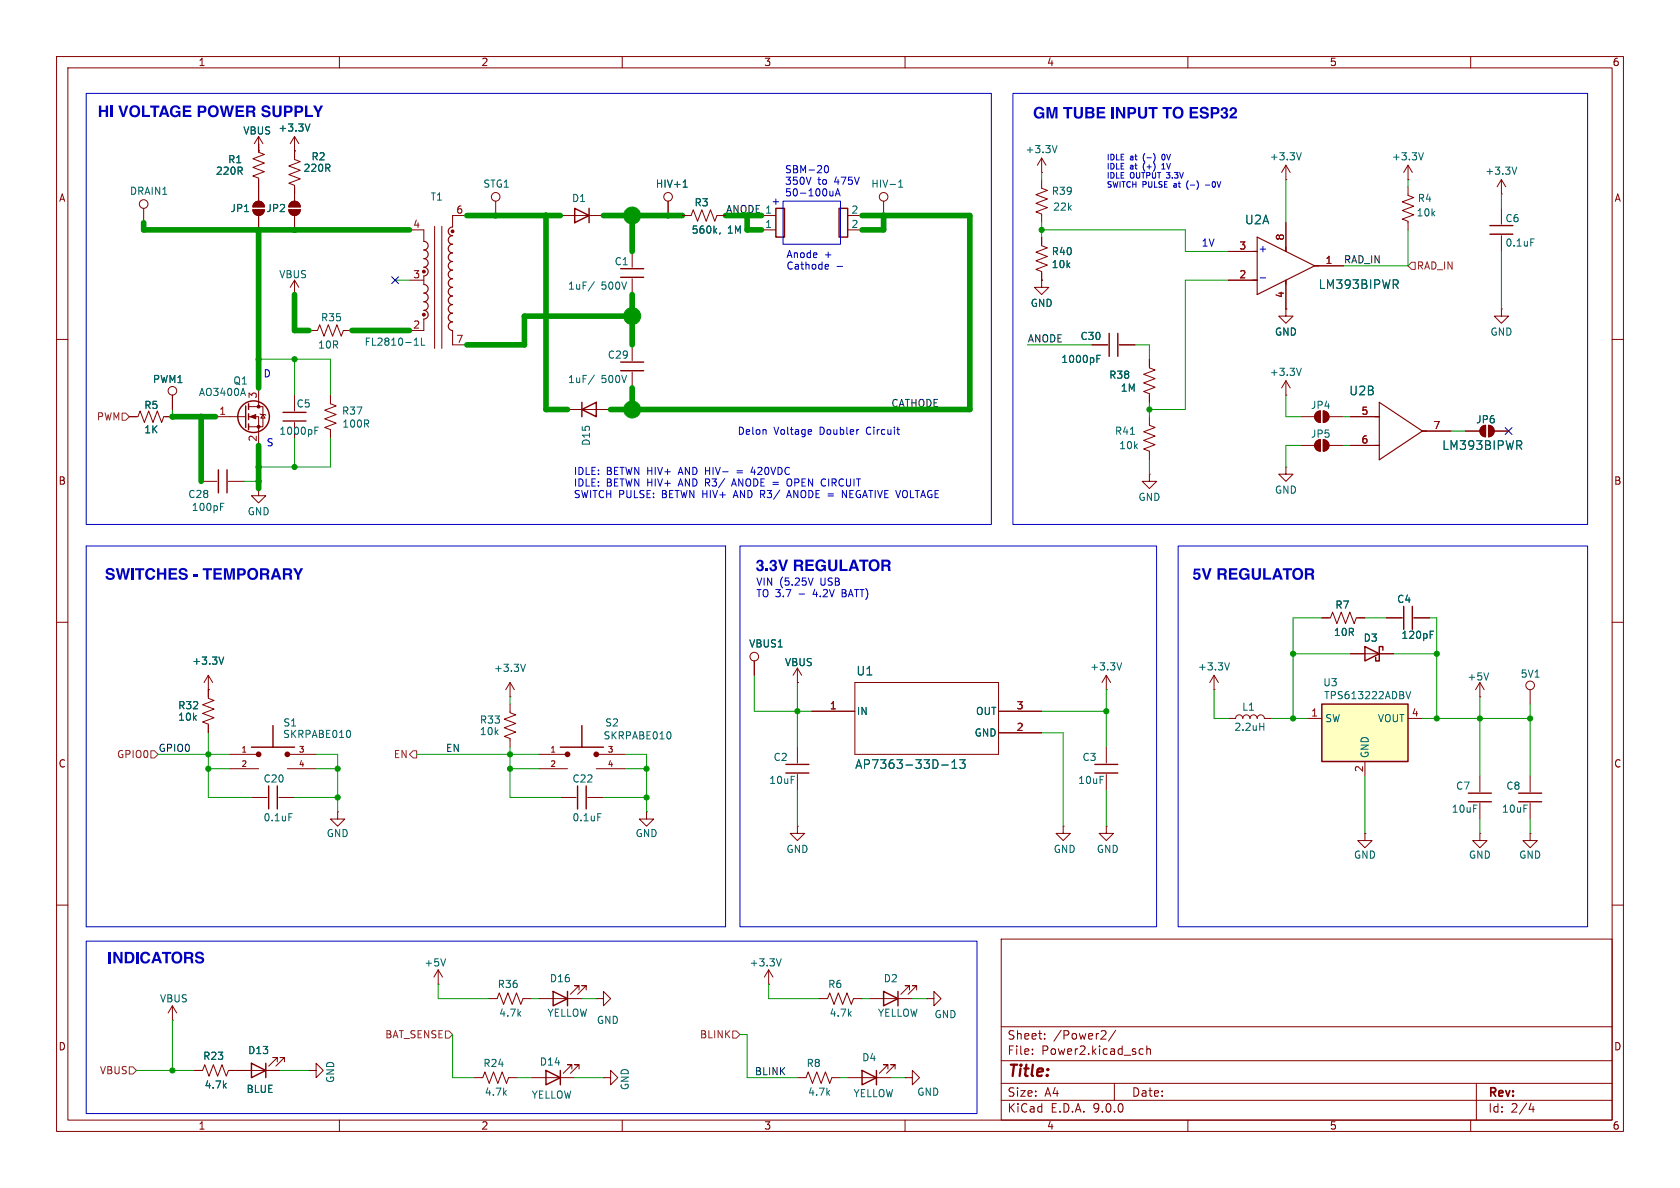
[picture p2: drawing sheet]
<svg xmlns="http://www.w3.org/2000/svg" width="297mm" height="210mm" viewBox="0 0 297 210" stroke-linecap="round" stroke-linejoin="round" font-family="sans-serif">
<g fill="none" stroke="#840000" stroke-width=".18">
<path d="M10 10h277v190h-277zM12 12h273v186h-273zM60 10v2M110 10v2M160 10v2M210 10v2M260 10v2M156.2 35.6v2.5M248.9 33v1.5l1 .4-2 .8 2 .7-2 .8 2 .8-2 .7 1 .4v1.5M248.9 31.8h.1M248.9 29.2v2.6M248.9 29.2l-.7 1.3"/>
<path d="M248.9 29.2l.8 1.3M52.1 52.1h.1M52.1 49.5l-.8 1.3M52.1 49.5l.7 1.3M52.1 49.5v2.6M111.8 44.5v2.7M111.8 49.3v2.8M184.1 49.5v1.3h1.3l-1.3 1.3-1.2-1.3h1.2M184.1 49.5h.1M184.1 41.9v1.5l1.1 .4-2.1 .8 2.1 .7-2.1 .8 2.1 .8-2.1 .7 1 .4v1.5M10 60h2M227.3 69.9h.1"/>
<path d="M227.3 67.3l-.7 1.3M227.3 67.3l.8 1.3M227.3 67.3v2.6M229.9 73.7h2.5M232.7 72.9l.7-.3v2.1a1.02 1.02 0 0 1-.9-.7 1.02 1.02 0 0 1 .2-1.1zM233.9 72.6a1.02 1.02 0 0 1 1 1.1 1.02 1.02 0 0 1-1 1zM234.9 73.7h2.6M259.1 76.2h2.5M261.9 75.5l.7-.3v2a1.02 1.02 0 0 1-.9-.6 1.02 1.02 0 0 1 .2-1.1zM263.1 75.2a1.02 1.02 0 0 1 1.1 1 1.02 1.02 0 0 1-1.1 1zM264.2 76.2h2.5M285 60h2"/>
<path d="M10 110h2M214.6 119.4l-.7 1.3M214.6 119.4l.8 1.3M214.6 119.4v2.5M233.7 109.2h1.5l.4-1 .7 2 .8-2 .8 2 .7-2 .8 2 .4-1h1.5M238.8 115.6h7.6M245.1 109.2h2.8M249.9 109.2h2.8M285 110h2M214.6 121.9h.1M217.2 127h1.2a.64 .64 0 0 1 .7-.6 .64 .64 0 0 1 .6 .6 .64 .64 0 0 1 .6-.6 .64 .64 0 0 1 .7 .6 .64 .64 0 0 1 .6-.6 .64 .64 0 0 1 .6 .6 .64 .64 0 0 1 .7-.6 .64 .64 0 0 1 .6 .6h1.3M261.6 123.2h.1"/>
<path d="M261.6 120.7v2.5M261.6 137.2v2.8M261.6 120.7l-.7 1.2M261.6 120.7l.8 1.2M270.5 121.9v2.6M270.5 137.2v2.8M241.3 147.3v1.3h1.3l-1.3 1.3-1.3-1.3h1.3M241.3 147.3h.1M261.6 147.3v1.3h1.3l-1.3 1.3-1.3-1.3h1.3M261.6 147.3h.1M261.6 142v2.8M270.5 147.3v1.3h1.3l-1.3 1.3-1.3-1.3h1.3"/>
<path d="M270.5 147.3h.1M270.5 142v2.8M10 160h2M177 166h108v32h-108zM285 160h2M60 198v2M110 198v2M149.9 190.5h7.6M157 189v-.8h-.8h.8l-1.6 1.5M158.2 189v-.8h-.7h.7l-1.5 1.5M160 198v2M177 194.5h108"/>
<path d="M177 191.5h108M177 187.5h108M177 181.5h108M182.5 186.3v.1M182.5 185.5v.1M184.7 183.6v.1M184.7 182.8v.1M194.9 182.2l.5 .1 .1 .3-.9 1.1h.9M197 191.5v3M197.2 182.1l-1.2 2M201.5 186.3h.6M201.5 185.5h.6"/>
<path d="M202.7 185.5l.3-.1 .3 .1 .1 .9M202.7 184.9v1.5M210 198v2M260 198v2M261 191.5v6.5M270.7 195l-.4 1.1h.9M271 195.6v1"/>
<circle cx="156.2" cy="34.8" r=".76"/>
<circle cx="270.5" cy="121.2" r=".76"/>
</g>
<path d="M109.7 49h4.1M109.7 47.5h4.1M241.3 114.3l2.5 1.3-2.5 1.2zM244.5 114.9v-.6h-.7v2.5h-.6v-.6M248.2 107.2v4.1M249.7 107.2v4.1M259.6 140.2h4.1M259.6 141.7h4.1M268.5 140.2h4M268.5 141.7h4M152.4 189.2l2.5 1.3-2.5 1.3zM154.9 189.2v2.6" fill="none" stroke="#840000" stroke-width=".25"/>
<path d="M158.9 33.1h.7M158.9 32.2l.3-.4v1.3M251.6 27l-.4 1.3M105.1 49.8l-1.1 1.6M230.1 65.1l-.5 1.3M217.4 117.2l-.5 1.2M252.8 112.2h.5M252.8 111.6h.6M263.2 118.9l-.4 1.3M222.7 128.4h.7M223.4 127.8v1.3" fill="none" stroke="#006464" stroke-width=".18"/>
<g fill="#840000" stroke="#840000" stroke-width=".18">
<path d="M233.9 72.6a1.02 1.02 0 0 1 1 1.1 1.02 1.02 0 0 1-1 1z"/>
<path d="M232.7 72.9l.7-.3v2.1a1.02 1.02 0 0 1-.9-.7 1.02 1.02 0 0 1 .2-1.1z"/>
<path d="M263.1 75.2a1.02 1.02 0 0 1 1.1 1 1.02 1.02 0 0 1-1.1 1z"/>
<path d="M261.9 75.5l.7-.3v2a1.02 1.02 0 0 1-.9-.6 1.02 1.02 0 0 1 .2-1.1z"/>
</g>
<path d="M233.7 124.5h15.2v10.1h-15.2z" fill="#ffffc2"/>
<g fill="none" stroke="#840000" stroke-width=".25">
<path d="M101.6 36.8l2.5 1.3-2.5 1.3zM104.1 36.8v2.6M137.2 36.8h1.5v5.1h-1.5zM148.3 36.8h1.6v5.1h-1.6zM263.4 39.9h4.1M196.1 58.9v4.1M197.6 58.9v4.1M263.4 41.4h4.1M43.4 71.8v3.8M43.9 71.4v1M43.9 73.2v1M43.9 74.9v1"/>
<path d="M50 72.9h4.1M50 74.4h4.1M102.9 72.4l2.5-1.3v2.6zM102.9 71.1v2.6M109.7 65.5h4.1M109.7 64h4.1M38.6 83.1v4M40.1 83.1v4M44.4 132.1h7.7M47.5 138.9v4.1M48.3 128.3v3.8M49 138.9v4.1"/>
<path d="M99.1 132.1h7.6M102.1 138.9v4.1M102.9 128.3v3.8M103.6 138.9v4.1M138.9 135.1h4.1M138.9 136.7h4.1M193.5 135.1h4.1M193.5 136.7h4.1M233.7 124.5h15.2v10.1h-15.2zM97.8 175.3l2.5 1.2-2.5 1.3zM100.3 175.3v2.5M156.2 175.3l2.5 1.2-2.5 1.3z"/>
<path d="M158.7 175.3v2.5M44.4 188l2.6 1.2-2.6 1.3zM47 188v2.5M96.5 189.2l2.6 1.3-2.6 1.3zM99.1 189.2v2.6"/>
<circle cx="44.8" cy="73.7" r="2.79"/>
</g>
<g fill="none" stroke="#840000" stroke-width=".18">
<path d="M25.4 36.8v2.6M44.7 37.1h2a1.02 1.02 0 0 1-1 1 1.02 1.02 0 0 1-1-1zM45 35.9a1.02 1.02 0 0 1 1.1-.3 1.02 1.02 0 0 1 .6 1h-2zM45.7 26.7h.1M45.7 24.1v2.8l1 .4-2 .8 2 .7-2 .8 2 .8-2 .7 1 .4v4.1M45.7 38.1v2.5M45.7 24.1l-.7 1.3M45.7 24.1l.8 1.3M51.1 37.1h2a1.02 1.02 0 0 1-1 1 1.02 1.02 0 0 1-1-1zM51.3 35.9a1.02 1.02 0 0 1 1.2-.3 1.02 1.02 0 0 1 .6 1h-2zM52.1 24.1v4.1l1 .4-2 .7 2 .8-2 .8 2 .7-2 .8 1 .4v2.8M52.1 26.7h.1"/>
<path d="M52.1 38.1v2.5M52.1 24.1l-.8 1.3M52.1 24.1l.7 1.3M82.5 38.1h-2.5v2M87.6 35.6v2.5M99.1 38.1h7.6M118.1 35.6v2.5M120.6 38.1h1.6l.4-1 .7 2 .8-2 .7 2 .8-2 .8 2 .3-1h1.6M134.6 38.1h2.6M149.9 38.1h2.5M184.1 31.8v1.5l1.1 .4-2.1 .7 2.1 .8-2.1 .7 2.1 .8-2.1 .8 1 .3v1.6M184.1 30.5h.1"/>
<path d="M184.1 27.9v2.6M184.1 27.9l-.7 1.3M184.1 27.9l.8 1.3M227.3 31.8h.1M227.3 29.2v2.6M227.3 39.4v5.1M227.3 29.2l-.7 1.3M227.3 29.2l.8 1.3M265.4 34.3h.1M265.4 31.8l-.7 1.2M265.4 31.8l.8 1.2M265.4 31.8v2.5"/>
<path d="M265.4 36.8v2.8M54.6 58.4h1.5l.4-1 .8 2 .7-2 .8 2 .8-2 .7 2 .4-1h1.5M72.4 40.6h2.5v2.1M72.4 49.5h2.5M74.9 56.4v2h-2.5M74.9 48.8v1.5M76.8 40v21.6M78.1 40v21.6M80 58.4v2.6h2.5M134.6 40.6h2.6M149.9 40.6h2.5M184.1 49.5h.1"/>
<path d="M184.1 41.9v1.3M184.1 48.3v1.2M217.2 49.5h5M217.2 44.5h5M227.3 54.6v1.3h1.3l-1.3 1.3-1.2-1.3h1.2M227.3 54.6h.1M227.3 49.5v5.1M232.4 47h5.1M265.4 54.6v1.3h1.3l-1.3 1.3-1.2-1.3h1.2M265.4 54.6h.1M265.4 41.7v2.8M22.9 73.7h1.5l.4-1.1 .7 2.1 .8-2.1 .8 2.1 .7-2.1 .8 2.1 .4-1h1.5"/>
<path d="M30.5 69.9v2.5M38.1 73.7h5.3M43.9 71.9h2.6v3.5h-2.6M43.9 73.7h1.8v5M45.7 68.6v3.3M46 73.2l.1 .1h.8l.1 .1M46.5 73.3l.4 .6h-.8zM52.1 69.9v2.7M52.1 74.7v2.8M58.4 69.9v1.5l1 .4-2 .7 2 .8-2 .7 2 .8-2 .8 1 .3v1.6M100.3 72.4h7.6M111.8 61v2.8"/>
<path d="M111.8 65.8v2.8M193 61h2.8M197.9 61h2.8M203.2 73.7v1.5l1 .4-2 .7 2 .8-2 .8 2 .7-2 .8 1 .4v1.5M203.2 63.5v1.5l1 .4-2 .8 2 .7-2 .8 2 .8-2 .7 1 .4v1.5M229.9 78.7h2.5M232.7 78l.7-.3v2.1a1.02 1.02 0 0 1-.9-.7 1.02 1.02 0 0 1 .2-1.1zM233.9 77.7a1.02 1.02 0 0 1 1 1 1.02 1.02 0 0 1-1 1.1zM234.9 78.7h2.6M238.8 73.7h5M238.8 78.7h5M251.5 76.2h5"/>
<path d="M259.1 76.2h2.5M264.2 76.2h2.5M35.6 85.1h2.8M40.4 85.1h2.8M45.7 86.4v1.2h1.3l-1.3 1.3-1.3-1.3h1.3M45.7 86.4h.1M203.2 83.8v1.3h1.3l-1.3 1.3-1.3-1.3h1.3M203.2 83.8h.1M227.3 82.6v1.2h1.3l-1.3 1.3-1.2-1.3h1.2M227.3 82.6h.1M36.8 119.4v4l1 .4-2 .8 2 .7-2 .8 2 .8-2 .7 1 .4v1.5M36.8 119.4l-.7 1.3"/>
<path d="M36.8 119.4l.8 1.3M133.3 116.8v2.6M141 118.1v2.6M141 118.1l-.8 1.3M141 118.1l.7 1.3M195.6 119.4v2.5M195.6 119.4l-.8 1.3M195.6 119.4l.7 1.3M233.7 109.2h1.2M238.8 115.6h2.5M240 109.2h1.3M243.8 115.6h2.6"/>
<path d="M245.1 109.2h2.8M249.9 109.2h2.8M36.8 121.9h.1M40.6 133.4h5.1M40.6 135.9h5.1M50.8 133.4h5.1M50.8 135.9h5.1M90.2 124.5v1.5l1 .4-2 .7 2 .8-2 .8 2 .7-2 .8 1 .4v1.5M90.2 123.2h.1M90.2 120.7v2.5M90.2 120.7l-.8 1.2M90.2 120.7l.7 1.2"/>
<path d="M95.2 133.4h5.1M95.2 135.9h5.1M105.4 133.4h5.1M105.4 135.9h5.1M141 120.7h.1M141 132.1v2.8M141 136.9v2.8M143.5 125.7h7.6M151.1 120.7h25.4v12.7h-25.4zM176.5 125.7h7.6M176.5 129.5h7.6M195.6 121.9h.1"/>
<path d="M195.6 132.1v2.8M195.6 136.9v2.8M231.1 127h2.6M241.3 134.6v2.6M248.9 127h2.6M44.4 141h2.8M49.3 141h2.8M59.7 143.5v1.3h1.3l-1.3 1.3-1.3-1.3h1.3M59.7 143.5h.1M99.1 141h2.8M103.9 141h2.8M114.3 143.5v1.3h1.3l-1.3 1.3-1.3-1.3h1.3"/>
<path d="M114.3 143.5h.1M141 146.1v1.2h1.2l-1.2 1.3-1.3-1.3h1.3M141 146.1h.1M188 146.1v1.2h1.2l-1.2 1.3-1.3-1.3h1.3M188 146.1h.1M195.6 146.1v1.2h1.2l-1.2 1.3-1.3-1.3h1.3M195.6 146.1h.1M30.5 177.8l-.8 1.3M30.5 177.8l.7 1.3M30.5 177.8v2.5M77.5 174h.1M77.5 171.5l-.8 1.2"/>
<path d="M77.5 171.5l.7 1.2M77.5 171.5v2.5M86.4 176.5h1.5l.4-1 .7 2 .8-2 .8 2 .7-2 .8 2 .4-1h1.5M95.2 176.5h7.7M102.4 175v-.8h-.8h.8l-1.6 1.6M103.6 175v-.8h-.7h.7l-1.5 1.6M105.4 176.5h1.3v-1.2l1.2 1.2-1.2 1.3v-1.3M105.4 176.5h.1M135.9 174h.1M135.9 171.5l-.8 1.2M135.9 171.5l.8 1.2M135.9 171.5v2.5"/>
<path d="M144.8 176.5h1.5l.4-1 .7 2 .8-2 .8 2 .7-2 .8 2 .4-1h1.5M153.7 176.5h7.6M160.8 175v-.8h-.8h.8l-1.5 1.6M162.1 175v-.8h-.8h.8l-1.6 1.6M163.8 176.5h1.3v-1.2l1.3 1.2-1.3 1.3v-1.3M163.8 176.5h.1M30.5 180.3h.1M34.3 189.2h1.5l.4-1 .8 2 .7-2 .8 2 .7-2 .8 2 .4-1h9.1M49 187.7v-.8h-.7h.7l-1.5 1.6M50.3 187.7v-.8h-.8h.8l-1.5 1.6M54.6 189.2h1.3v-1.2l1.2 1.2-1.2 1.3v-1.3M54.6 189.2h.1"/>
<path d="M83.8 190.5h1.5l.4-1 .8 2 .7-2 .8 2 .8-2 .7 2 .4-1h1.5M94 190.5h7.6M101.1 189v-.8h-.8h.8l-1.5 1.5M102.4 189v-.8h-.8h.8l-1.6 1.5M106.7 190.5h1.2v-1.3l1.3 1.3-1.3 1.3v-1.3M106.7 190.5h.1M141 190.5h1.5l.4-1 .7 2 .8-2 .8 2 .7-2 .8 2 .4-1h1.5M160 190.5h1.3v-1.3l1.3 1.3-1.3 1.3v-1.3M160 190.5h.1"/>
<circle cx="25.4" cy="36.1" r=".76"/>
<circle cx="87.6" cy="34.8" r=".76"/>
<circle cx="118.1" cy="34.8" r=".76"/>
<circle cx="30.5" cy="69.1" r=".76"/>
<circle cx="133.3" cy="116.1" r=".76"/>
</g>
<g fill="none" stroke="#006464" stroke-width=".18">
<path d="M54.8 21.9l-.4 1.3M120.8 33.1h.7M121 32l.1-.2v1.3M186.9 25.7l-.5 1.3M230.1 27l-.5 1.3M268.2 29.5l-.5 1.3M73.5 59.9l.1-.1v1.2M74.5 59.8v1.2h.6M127.3 41.2l-.1 .2M246.7 50.3l.5 .7M247.1 49.6v.5M270.6 42.2h.6"/>
<path d="M43 68.7l.4 1.2M55.7 76.1h.4M55.7 75.5h.6M73.2 61h.8M105.1 66.3l-1.1 1.6M193.9 63.4h.4M193.9 62.8h.6M199.8 76.8h.8M268.5 78.7l.5 .7M268.9 78.1v.5M39 89.6h.4M39 89h.6"/>
<path d="M39.6 116.1l-.5 1.3M92.9 117.4l-.4 1.3M198.3 117.2l-.4 1.2M252.8 112.2h.5M252.8 111.6h.6M61.8 129.2l.2 .4-.2 .7M118.4 129.4l.2 .4-.2 .8M166.5 135.2h1.1M168.3 135.8h.9M168.3 134.7l.4-.4v1.5M169.7 134.3h.9l-.5 .6 .4 .1v.7l-.2 .1h-.4l-.2-.1M248.6 122.2l.4 1.3 .4-1.3"/>
<path d="M51.1 143.8h.6M105.7 143.8h.6M78.8 169.5l-.4 1.3M138.1 169.5l-.4 1.3"/>
</g>
<g fill="#840000" stroke="#840000" stroke-width=".18">
<path d="M44.7 37.1h2a1.02 1.02 0 0 1-1 1 1.02 1.02 0 0 1-1-1z"/>
<path d="M45 35.9a1.02 1.02 0 0 1 1.1-.3 1.02 1.02 0 0 1 .6 1h-2z"/>
<path d="M51.1 37.1h2a1.02 1.02 0 0 1-1 1 1.02 1.02 0 0 1-1-1z"/>
<path d="M51.3 35.9a1.02 1.02 0 0 1 1.2-.3 1.02 1.02 0 0 1 .6 1h-2z"/>
<path d="M44.2 73.7l1-.4v.7z"/>
<path d="M233.9 77.7a1.02 1.02 0 0 1 1 1 1.02 1.02 0 0 1-1 1.1z"/>
<path d="M232.7 78l.7-.3v2.1a1.02 1.02 0 0 1-.9-.7 1.02 1.02 0 0 1 .2-1.1z"/>
<circle cx="45.7" cy="71.9" r=".25"/>
<circle cx="45.7" cy="75.4" r=".25"/>
<circle cx="74.9" cy="48" r=".25"/>
<circle cx="74.9" cy="55.6" r=".25"/>
<circle cx="80" cy="40.9" r=".25"/>
</g>
<g fill="none" stroke="#840000" stroke-width=".2">
<path d="M74.9 42.7a.76 .76 0 0 1 .8 .7 .76 .76 0 0 1-.8 .8 .76 .76 0 0 1 .8 .8 .76 .76 0 0 1-.8 .7M74.9 45.7a.76 .76 0 0 1 .8 .8 .76 .76 0 0 1-.8 .7 .77 .77 0 0 1 .8 .8 .77 .77 0 0 1-.8 .8M74.9 50.3a.76 .76 0 0 1 .8 .8 .76 .76 0 0 1-.8 .7 .77 .77 0 0 1 .8 .8 .77 .77 0 0 1-.8 .7 .76 .76 0 0 1 .8 .8 .76 .76 0 0 1-.8 .8 .77 .77 0 0 1 .8 .7 .77 .77 0 0 1-.8 .8M80 44.7a.76 .76 0 0 0-.7 .8 .76 .76 0 0 0 .7 .7 .76 .76 0 0 0-.8 .8 .76 .76 0 0 0 .8 .7 .77 .77 0 0 0-.8 .8 .77 .77 0 0 0 .8 .8 .76 .76 0 0 0-.7 .7 .76 .76 0 0 0 .7 .8 .77 .77 0 0 0-.8 .8 .77 .77 0 0 0 .8 .7 .76 .76 0 0 0-.7 .8 .76 .76 0 0 0 .7 .7 .76 .76 0 0 0-.8 .8 .76 .76 0 0 0 .8 .8 .76 .76 0 0 0-.8 .7 .76 .76 0 0 0 .8 .8 .76 .76 0 0 0-.7 .8 .76 .76 0 0 0 .7 .7M80 40.1a.77 .77 0 0 0-.8 .8 .77 .77 0 0 0 .8 .8 .76 .76 0 0 0-.7 .7 .76 .76 0 0 0 .7 .8 .76 .76 0 0 0-.8 .7 .76 .76 0 0 0 .8 .8M221.5 44.5h.7M221.5 49.5h.7M222.2 41.9l10.2 5.1-10.2 5.1zM227.3 43.7v.8M227.3 49.5v.8M232.4 47h.8M243.1 73.7h.7"/>
<path d="M243.1 78.7h.7M243.8 71.1l7.7 5.1-7.7 5.1zM251.5 76.2h.7"/>
</g>
<g fill="none" stroke="#840000" stroke-width=".51">
<circle cx="45.7" cy="133.3" r=".25"/>
<circle cx="50.8" cy="133.3" r=".25"/>
<circle cx="100.3" cy="133.3" r=".25"/>
<circle cx="105.4" cy="133.3" r=".25"/>
</g>
<path d="M249.6 46.4h.6v1.2h-.6l-.7-.6zM21.6 73h.6l.7 .7-.7 .6h-.6zM26.7 132.7h.6l.6 .7-.6 .6h-.6zM73 132.7h.7v1.3h-.7l-.6-.6zM22.9 188.6h.6l.6 .6-.6 .7h-.6zM78.7 182.2h.7l.6 .7-.6 .6h-.7zM129.5 182.2h.7l.6 .7-.6 .6h-.7z" fill="none" stroke="#725600" stroke-width=".18"/>
<g fill="none" stroke="#0000c2" stroke-width=".18">
<path d="M15.2 16.5h160.1v76.2h-160.1zM179.1 16.5h101.6v76.2h-101.6zM138.4 35.6h10.2v7.6h-10.2zM145.9 29.4l.1-.1a.68 .68 0 0 1 .5 .6 .68 .68 0 0 1-.5 .6l-.1-.1-.2-.3zM147.3 33.8v.8M147.3 34.5l-.4 .1M147.7 34.6l.4-1.2 .4 1.2M147.8 34.3h.6M204.1 27.3l.1 .5-.1 .7M205.4 29.9h.6M205.4 27.5v.6M205.6 29l-.2 .2"/>
<path d="M209.8 32.4v.7M213.1 32.7h.8M146.1 46.7l.3 .1 .1 .2-.6 .2M146.4 47.5l-.3 .1M148 47.1h1M222.8 49.1h.9M143.3 75.9l.2 .3-.6 .2M143.4 76.7l-.1 .1M151.7 75.9h.1M158.5 75.9h.5M158.9 76.8h.1M15.2 96.5h113.1v67.3h-113.1z"/>
<path d="M129.4 85.6h.7M129.7 84.7l-.4 1.2M130.3 83.2h1M130.3 83.6h1M130.8 96.5h73.7v67.3h-73.7zM133.1 82.6l-.3 .9h.8M139.2 87.6h.6M139.3 84.7a.81 .81 0 0 0 .1 1.2h.3M139.5 86.7l-.4 1.3M148.9 86.7l.7 1.3v-1.3M208.3 96.5h72.4v67.3h-72.4zM143.7 102.2l-.4 1.2"/>
<path d="M15.2 166.4h157.5v30.5h-157.5z"/>
</g>
<g fill="none" stroke="#009600" stroke-width=".18">
<path d="M45.7 25.4v1.3M52.1 33v1.3M83.8 38.1h3.8M184.1 30.5v1.3M184.1 39.4v2.5M227.3 31.8v7.6M248.9 31.8v1.2M265.4 34.3v2.5M43.2 40.6h2.5M49.5 40.6h2.6M69.8 49.5h2.6M184.1 40.6h25.4v3.9h7.7"/>
<path d="M217.2 49.5h-7.7v22.9h-6.3M248.9 40.6v6.4h-11.4M265.4 44.5v10.1M30.5 72.4v1.3M45.7 62.2v1.3h12.7v6.4M52.1 63.5v6.4M52.1 77.5v5.1M58.4 77.5v5.1h-12.7v2.5h-2.5M181.6 61h11.4M200.7 61h2.5v2.5M203.2 71.1v2.6M227.3 69.9v3.8h2.6"/>
<path d="M229.9 78.7h-2.6v3.9M237.5 78.7h1.3M237.5 73.7h1.3M256.5 76.2h2.6M203.2 81.3v2.5M133.3 119.4v6.3h10.2M228.6 115.6h10.2M233.7 109.2h-5.1v17.8M241.3 109.2h3.8M246.4 115.6h7.6M252.7 109.2h1.3v17.8M27.9 133.4h12.7"/>
<path d="M36.8 129.5v11.5h7.6M36.8 135.9h3.8M55.9 133.4h3.8v10.1M55.9 135.9h3.8M73.7 133.4h21.5M90.2 123.2v1.3M90.2 132.1v8.9h8.9M90.2 135.9h5M110.5 135.9h3.8M110.5 133.4h3.8v10.1M141 120.7v11.4M141 139.7v6.4"/>
<path d="M184.1 125.7h11.5M184.1 129.5h3.9v16.6M195.6 121.9v10.2M195.6 139.7v6.4M214.6 121.9v5.1h2.6M224.8 127h6.3M241.3 137.2v10.1M251.5 127h19M261.6 123.2v14M270.5 124.5v12.7M52.1 141h7.6M106.7 141h7.6"/>
<path d="M261.6 144.8v2.5M270.5 144.8v2.5M77.5 174v2.5h8.9M94 176.5h1.2M102.9 176.5h2.5M135.9 174v2.5h8.9M152.4 176.5h1.3M161.3 176.5h2.5M24.1 189.2h10.2M30.5 180.3v8.9M49.5 189.2h5.1M80 182.9v7.6h3.8"/>
<path d="M91.4 190.5h2.6M101.6 190.5h5.1M130.8 182.9h1.3v7.6h8.9M148.6 190.5h1.3M157.5 190.5h2.5"/>
</g>
<g fill="none" stroke="#009600" stroke-width="1">
<path d="M25.4 39.4v1.2h47M82.5 38.1h16.6M96.5 38.1v34.3h3.8M106.7 38.1h13.9M111.8 38.1v6.4M128.3 38.1h3.8v2.5h2.5M152.4 38.1h19v34.3h-63.5M156.2 38.1v2.5h-3.8M45.7 40.6v28M52.1 52.1v6.3h2.5M62.2 58.4h10.2M111.8 55.9h-19.1v5.1h-10.2"/>
<path d="M111.8 52.1v8.9M30.5 73.7h7.6M35.6 73.7v11.4M45.7 78.7v7.7M111.8 68.6v3.8"/>
</g>
<path d="M69.2 48.9l1.3 1.2M70.5 48.9l-1.3 1.2M266.1 75.6l1.2 1.2M267.3 75.6l-1.2 1.2" fill="none" stroke="#000084" stroke-width=".18"/>
<g fill="#009600" stroke="#009600" stroke-width=".18">
<circle cx="45.7" cy="40.6" r=".46"/>
<circle cx="45.7" cy="63.5" r=".46"/>
<circle cx="111.8" cy="72.4" r="1.5"/>
<circle cx="156.2" cy="38.1" r=".46"/>
<circle cx="184.1" cy="40.6" r=".46"/>
<circle cx="36.8" cy="135.9" r=".46"/>
<circle cx="30.5" cy="189.2" r=".46"/>
<circle cx="36.8" cy="133.4" r=".46"/>
<circle cx="59.7" cy="141" r=".46"/>
<circle cx="59.7" cy="135.9" r=".46"/>
<circle cx="90.2" cy="135.9" r=".46"/>
<circle cx="90.2" cy="133.4" r=".46"/>
<circle cx="52.1" cy="82.6" r=".46"/>
<circle cx="87.6" cy="38.1" r=".46"/>
<circle cx="111.8" cy="38.1" r="1.5"/>
<circle cx="96.5" cy="38.1" r=".46"/>
<circle cx="52.1" cy="63.5" r=".46"/>
<circle cx="52.1" cy="40.6" r=".46"/>
<circle cx="30.5" cy="73.7" r=".46"/>
<circle cx="45.7" cy="85.1" r=".46"/>
<circle cx="35.6" cy="73.7" r=".46"/>
<circle cx="45.7" cy="82.6" r=".46"/>
<circle cx="132.1" cy="38.1" r=".46"/>
<circle cx="118.1" cy="38.1" r=".46"/>
<circle cx="111.8" cy="55.9" r="1.5"/>
<circle cx="203.2" cy="72.4" r=".46"/>
<circle cx="195.6" cy="125.7" r=".46"/>
<circle cx="114.3" cy="141" r=".46"/>
<circle cx="141" cy="125.7" r=".46"/>
<circle cx="114.3" cy="135.9" r=".46"/>
<circle cx="228.6" cy="127" r=".46"/>
<circle cx="270.5" cy="127" r=".46"/>
<circle cx="261.6" cy="127" r=".46"/>
<circle cx="254" cy="127" r=".46"/>
<circle cx="228.6" cy="115.6" r=".46"/>
<circle cx="254" cy="115.6" r=".46"/>
</g>
<g font-size="2.8" fill="#0000c2">
<text x="17.3" y="21">HI VOLTAGEPOWER SUPPLY</text>
<text x="182.6" y="21.3">GM TUBE INPUT TO ESP32</text>
<text x="133.6" y="101.3">3.3V REGULATOR</text>
<text x="18.5" y="102.8">SWITCHES - TEMPORARY</text>
<text x="210.8" y="102.8">5V REGULATOR</text>
<text x="19" y="170.6">INDICATORS</text>
</g>
<text font-size="2.8" fill="#840000" x="178" y="190.9">Title:</text>
<g font-size="2.1" fill="#006464">
<text x="220" y="39.9">U2A</text>
<text x="233" y="51.3">LM393BIPWR</text>
<text x="238.4" y="70.1">U2B</text>
<text x="254.9" y="79.7">LM393BIPWR</text>
<text x="151.3" y="119.6">U1</text>
<text x="151.1" y="136.1">AP7363-33D-13</text>
</g>
<g font-size="2.1" fill="#840000">
<text x="178" y="184">Sheet:</text>
<text x="186.2" y="184">/Power2/</text>
<text x="178" y="186.7">File:</text>
<text x="184.1" y="186.7">Power2.kicad_sch</text>
<text x="178" y="196.9">KiCad</text>
<text x="178" y="194.1">Size:</text>
<text x="184.7" y="194.1">A4</text>
<text x="185.7" y="196.9">E.D.A.</text>
<text x="193.3" y="196.9">9.0.0</text>
<text x="200" y="194.1">Date:</text>
<text x="263" y="194.3">Rev:</text>
<text x="263" y="196.9">Id:</text>
<text x="267.1" y="196.9">2/4</text>
</g>
<g font-size="1.8" fill="#840000">
<text x="35" y="11.9">1</text>
<text x="85" y="11.9">2</text>
<text x="135" y="11.9">3</text>
<text x="185" y="11.9">4</text>
<text x="235" y="11.9">5</text>
<text x="285" y="11.9">6</text>
<text x="10.3" y="35.9">A</text>
<text x="285.3" y="35.9">A</text>
<text x="10.3" y="85.9">B</text>
<text x="285.3" y="85.9">B</text>
<text x="10.3" y="135.9">C</text>
<text x="285.3" y="135.9">C</text>
<text x="10.3" y="185.9">D</text>
<text x="285.3" y="185.9">D</text>
<text x="35" y="199.9">1</text>
<text x="85" y="199.9">2</text>
<text x="135" y="199.9">3</text>
<text x="185" y="199.9">4</text>
<text x="235" y="199.9">5</text>
<text x="285" y="199.9">6</text>
</g>
<g font-size="1.8" fill="#006464">
<text x="42.9" y="24">VBUS</text>
<text x="49.1" y="23.5">+3.3V</text>
<text x="40.2" y="29.1">R1</text>
<text x="55" y="28.5">R2</text>
<text x="181.2" y="27.3">+3.3V</text>
<text x="224.4" y="28.5">+3.3V</text>
<text x="246" y="28.5">+3.3V</text>
<text x="22.9" y="34.6">DRAIN1</text>
<text x="38.1" y="31.1">220R</text>
<text x="53.6" y="30.6">220R</text>
<text x="76" y="35.7">T1</text>
<text x="85.4" y="33.4">STG1</text>
<text x="101" y="35.9">D1</text>
<text x="115.8" y="33.4">HIV+1</text>
<text x="153.9" y="33.4">HIV-1</text>
<text x="185.8" y="34.6">R39</text>
<text x="250.5" y="35.9">R4</text>
<text x="262.5" y="31.1">+3.3V</text>
<text x="40.6" y="37.7">JP1</text>
<text x="47" y="37.7">JP2</text>
<text x="122.2" y="41.5">560k,</text>
<text x="122.7" y="36.7">R3</text>
<text x="128.6" y="41.5">1M</text>
<text x="135.2" y="40.4">1</text>
<text x="150.4" y="37.8">2</text>
<text x="150.4" y="40.4">2</text>
<text x="186.1" y="37.4">22k</text>
<text x="250.3" y="38.5">10k</text>
<text x="266" y="39.5">C6</text>
<text x="108.6" y="47.1">C1</text>
<text x="185.8" y="47.6">10k</text>
<text x="185.8" y="45.3">R40</text>
<text x="266.1" y="43.8">0.1uF</text>
<text x="49.3" y="49.4">VBUS</text>
<text x="100.3" y="51.4">1uF/</text>
<text x="106.3" y="51.4">500V</text>
<text x="56.7" y="57">R35</text>
<text x="182.1" y="54.5">GND</text>
<text x="225.3" y="59.5">GND</text>
<text x="263.4" y="59.5">GND</text>
<text x="56.1" y="61.8">10R</text>
<text x="64.4" y="61.3">FL2810-1L</text>
<text x="107.4" y="63.6">C29</text>
<text x="187.5" y="64.4">1000pF</text>
<text x="190.9" y="60.3">C30</text>
<text x="26.9" y="67.9">PWM1</text>
<text x="35.1" y="70.2">AO3400A</text>
<text x="41.2" y="68.2">Q1</text>
<text x="100.3" y="67.9">1uF/</text>
<text x="106.3" y="67.9">500V</text>
<text x="196" y="67.2">R38</text>
<text x="198" y="69.4">1M</text>
<text x="224.4" y="66.6">+3.3V</text>
<text x="25.4" y="72.5">R5</text>
<text x="25.4" y="76.8">1K</text>
<text x="49.3" y="77.1">1000pF</text>
<text x="52.3" y="72.2">C5</text>
<text x="60.4" y="73.5">R37</text>
<text x="60.4" y="75.8">100R</text>
<text x="197" y="77.1">R41</text>
<text x="231.7" y="72.5">JP4</text>
<text x="231.7" y="77.6">JP5</text>
<text x="260.9" y="75">JP6</text>
<text x="104.5" y="78.9" transform="rotate(-90 104.5 78.9)">D15</text>
<text x="197.8" y="79.6">10k</text>
<text x="33.2" y="88.2">C28</text>
<text x="201.2" y="88.7">GND</text>
<text x="225.3" y="87.5">GND</text>
<text x="33.8" y="90.5">100pF</text>
<text x="43.7" y="91.3">GND</text>
<text x="236" y="107.8">R7</text>
<text x="246.9" y="106.8">C4</text>
<text x="235.7" y="112.6">10R</text>
<text x="241" y="113.6">D3</text>
<text x="247.7" y="113.1">120pF</text>
<text x="33.9" y="117.7">+3.3V</text>
<text x="87.2" y="119">+3.3V</text>
<text x="132.3" y="114.7">VBUS1</text>
<text x="138.7" y="118">VBUS</text>
<text x="192.6" y="118.7">+3.3V</text>
<text x="211.7" y="118.7">+3.3V</text>
<text x="268.7" y="120">5V1</text>
<text x="31.4" y="125.6">R32</text>
<text x="219.5" y="125.8">L1</text>
<text x="233.8" y="121.5">U3</text>
<text x="234" y="123.8">TPS613222ADBV</text>
<text x="259.3" y="120.5">+5V</text>
<text x="31.4" y="127.6">10k</text>
<text x="50" y="130.7">SKRPABE010</text>
<text x="50" y="128.6">S1</text>
<text x="84.7" y="130.1">10k</text>
<text x="84.7" y="128.1">R33</text>
<text x="106.6" y="130.9">SKRPABE010</text>
<text x="106.9" y="128.6">S2</text>
<text x="151.4" y="126.6">IN</text>
<text x="172.2" y="130.4">GND</text>
<text x="172.4" y="126.6">OUT</text>
<text x="218.1" y="129.4">2.2uH</text>
<text x="234.2" y="127.9">SW</text>
<text x="243.5" y="127.9">VOUT</text>
<text x="136.7" y="134.7">C2</text>
<text x="191.3" y="134.7">C3</text>
<text x="242.2" y="134.1" transform="rotate(-90 242.2 134.1)">GND</text>
<text x="46.5" y="138.5">C20</text>
<text x="101.1" y="138.5">C22</text>
<text x="135.9" y="138.8">10uF</text>
<text x="190.5" y="138.8">10uF</text>
<text x="256.5" y="143.9">10uF</text>
<text x="257.3" y="139.8">C7</text>
<text x="265.4" y="143.9">10uF</text>
<text x="266.2" y="139.8">C8</text>
<text x="46.5" y="145.4">0.1uF</text>
<text x="57.7" y="148.2">GND</text>
<text x="101.1" y="145.4">0.1uF</text>
<text x="112.3" y="148.2">GND</text>
<text x="138.9" y="151">GND</text>
<text x="186.2" y="151">GND</text>
<text x="193.8" y="151">GND</text>
<text x="239.3" y="152">GND</text>
<text x="259.6" y="152">GND</text>
<text x="268.5" y="152">GND</text>
<text x="74.9" y="171">+5V</text>
<text x="97.1" y="173.8">D16</text>
<text x="132.4" y="171">+3.3V</text>
<text x="156.1" y="173.8">D2</text>
<text x="28.2" y="177.4">VBUS</text>
<text x="87.9" y="174.9">R36</text>
<text x="88.1" y="179.9">4.7k</text>
<text x="96.7" y="179.9">YELLOW</text>
<text x="146.3" y="174.9">R6</text>
<text x="146.6" y="179.9">4.7k</text>
<text x="155.1" y="179.9">YELLOW</text>
<text x="105.4" y="181.2">GND</text>
<text x="165.1" y="180.2">GND</text>
<text x="35.8" y="187.6">R23</text>
<text x="43.8" y="186.5">D13</text>
<text x="59.3" y="191.5" transform="rotate(-90 59.3 191.5)">GND</text>
<text x="85.4" y="188.8">R24</text>
<text x="95.3" y="188.6">D14</text>
<text x="142.5" y="188.8">R8</text>
<text x="152.3" y="187.8">D4</text>
<text x="36.1" y="192.6">4.7k</text>
<text x="43.5" y="193.4">BLUE</text>
<text x="85.6" y="193.9">4.7k</text>
<text x="93.9" y="194.4">YELLOW</text>
<text x="111.4" y="192.8" transform="rotate(-90 111.4 192.8)">GND</text>
<text x="142.8" y="193.9">4.7k</text>
<text x="150.8" y="194.2">YELLOW</text>
<text x="162.1" y="193.9">GND</text>
</g>
<g font-size="1.8" fill="#0000c2">
<text x="138.7" y="30.8">SBM-20</text>
<text x="138.7" y="32.9">350V</text>
<text x="138.7" y="34.9">50-100uA</text>
<text x="144.6" y="32.9">to</text>
<text x="147.6" y="32.9">475V</text>
<text x="136.3" y="36.4">+</text>
<text x="138.9" y="45.8">Anode</text>
<text x="138.9" y="47.9">Cathode</text>
<text x="145.7" y="45.8">+</text>
<text x="212.3" y="43.8">1V</text>
<text x="222.4" y="44.8">+</text>
<text x="46.5" y="66.9">D</text>
<text x="130.3" y="77.1">Delon</text>
<text x="136.8" y="77.1">Voltage</text>
<text x="145" y="77.1">Doubler</text>
<text x="153.4" y="77.1">Circuit</text>
<text x="47" y="79.1">S</text>
<text x="101.3" y="84.2">IDLE:</text>
<text x="101.3" y="86.2">IDLE:</text>
<text x="101.3" y="88.3">SWITCH PULSE:</text>
<text x="107.2" y="84.2">BETWN HIV+</text>
<text x="107.2" y="86.2">BETWN HIV+</text>
<text x="117.1" y="88.3">BETWN HIV+</text>
<text x="120.3" y="84.2">AND HIV-</text>
<text x="120.3" y="86.2">AND R3/</text>
<text x="130.1" y="86.2">ANODE =</text>
<text x="130.2" y="88.3">AND R3/</text>
<text x="133.7" y="84.2">420VDC</text>
<text x="140.1" y="88.3">ANODE =</text>
<text x="140.2" y="86.2">OPEN CIRCUIT</text>
<text x="150.1" y="88.3">NEGATIVE VOLTAGE</text>
<text x="133.6" y="103.7">VIN</text>
<text x="133.6" y="105.8">TO 3.7</text>
<text x="137.8" y="103.7">(5.25V</text>
<text x="141.3" y="105.8">-</text>
<text x="144" y="105.8">4.2V</text>
<text x="145.1" y="103.7">USB</text>
<text x="149.3" y="105.8">BATT)</text>
</g>
<g font-size="1.8" fill="#a90000">
<text x="73" y="40.4">4</text>
<text x="80.6" y="37.8">6</text>
<text x="219" y="44.2">3</text>
<text x="227.1" y="42.6" transform="rotate(-90 227.1 42.6)">8</text>
<text x="234.2" y="46.7">1</text>
<text x="73" y="49.3">3</text>
<text x="219" y="49.3">2</text>
<text x="227.1" y="52.8" transform="rotate(-90 227.1 52.8)">4</text>
<text x="73" y="58.2">2</text>
<text x="80.6" y="60.7">7</text>
<text x="45.5" y="70.6" transform="rotate(-90 45.5 70.6)">3</text>
<text x="38.7" y="73.4">1</text>
<text x="240.6" y="73.4">5</text>
<text x="253.3" y="75.9">7</text>
<text x="45.5" y="78.2" transform="rotate(-90 45.5 78.2)">2</text>
<text x="240.6" y="78.5">6</text>
<text x="146.6" y="125.5">1</text>
<text x="179.6" y="125.5">3</text>
<text x="179.6" y="129.3">2</text>
<text x="231.7" y="126.7">1</text>
<text x="249.5" y="126.7">4</text>
<text x="241" y="136.6" transform="rotate(-90 241 136.6)">2</text>
</g>
<text font-size="1.8" fill="#009600" x="128.3" y="37.8">ANODE 1</text>
<g font-size="1.8" fill="#0f0f0f">
<text x="237.5" y="46.6">RAD_IN</text>
<text x="181.6" y="60.6">ANODE</text>
<text x="157.5" y="72">CATHODE</text>
<text x="27.9" y="133">GPIO0</text>
<text x="78.7" y="133">EN</text>
<text x="133.3" y="190.2">BLINK</text>
</g>
<g font-size="1.8" fill="#725600">
<text x="250.4" y="47.9">RAD_IN</text>
<text x="17" y="74.5">PWM</text>
<text x="20.6" y="134.2">GPIO0</text>
<text x="69.5" y="134.2">EN</text>
<text x="68" y="183.7">BAT_SENSE</text>
<text x="123.6" y="183.7">BLINK</text>
<text x="17.6" y="190.1">VBUS</text>
</g>
<g font-size="1.4" fill="#0000c2">
<text x="195.6" y="28.5">IDLE</text>
<text x="199.8" y="28.5">at</text>
<text x="202.3" y="28.5">(-)</text>
<text x="205.9" y="28.5">0V</text>
<text x="195.6" y="30.2">IDLE</text>
<text x="195.6" y="31.8">IDLE</text>
<text x="195.6" y="33.4">SWITCH PULSE</text>
<text x="199.8" y="30.2">at</text>
<text x="199.8" y="31.8">OUTPUT 3.3V</text>
<text x="202.3" y="30.2">(+)</text>
<text x="205.9" y="30.2">1V</text>
<text x="207.7" y="33.4">at</text>
<text x="210.2" y="33.4">(-)</text>
<text x="213.8" y="33.4">-0V</text>
</g>
<g font-size="1.4" fill="#a90000">
<text x="42.6" y="133.1">1</text>
<text x="42.6" y="135.6">2</text>
<text x="52.7" y="133.1">3</text>
<text x="52.7" y="135.6">4</text>
<text x="97.2" y="133.1">1</text>
<text x="97.2" y="135.6">2</text>
<text x="107.3" y="133.1">3</text>
<text x="107.3" y="135.6">4</text>
</g>
</svg>
